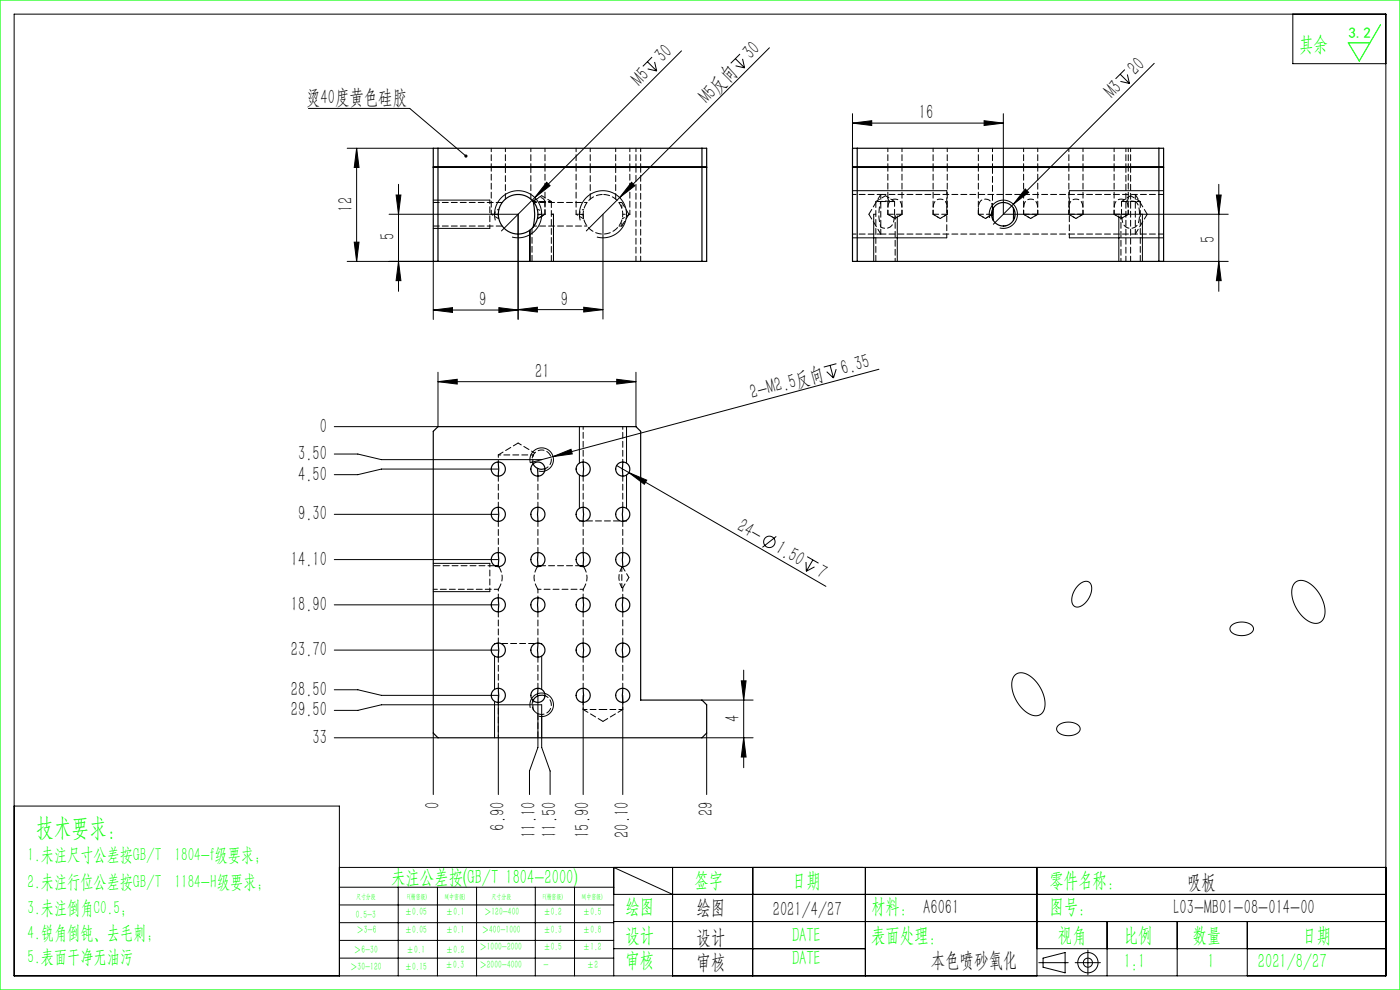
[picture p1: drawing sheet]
<svg xmlns="http://www.w3.org/2000/svg" width="297mm" height="210mm" viewBox="0 0 297 210" stroke-linecap="round" stroke-linejoin="round" font-family="sans-serif">
<g fill="none" stroke="#000" stroke-width=".21">
<path d="M3 3h291v204h-291zM137.4 13.1l1.9 2M137.4 14.6l1.9 .5M138.3 12.1l-1.9 2M138.9 13.1l.4 2M144.6 10.8l-38.2 38.2M156 12.4l2 2M156.1 14l1.9 .4M157 11.5l-2 1.9M157.5 12.5l.5 1.9M163.2 10.1l-38.8 38.9M237.6 15.7l2 2"/>
<path d="M237.7 17.3l1.9 .4M238.6 14.8l-1.9 1.9M239.2 15.8l.4 1.9M244.9 13.4l-34.2 34.2M274.3 3v10.5h19.7M65.4 23h21.5l11.9 10.1M73.7 31.4h18.2M75.7 31.4l.5 4.1h-1.1zM75.7 31.4v24M84.5 39.1v22.7M116 38.7l.7 .7-3.3 2.5zM134 38.7l.7 .7-3.3 2.5z"/>
<path d="M180.9 26.1l4-.5v1zM180.9 24.1v7.3M180.9 26.1h32M208.8 25.6l4.1 .5-4.1 .5zM212.9 24.1v21.3h47.7M258.6 39.1v22.7M73.7 55.4h19.2M75.1 51.4h1.1l-.5 4zM82.5 45.4h27.4v22.4M84 41.4h1l-.5 4zM84.5 55.4l.5 4.1h-1zM91.9 55.4v12.4"/>
<path d="M91.9 42.4h12M91.9 48.4h12M105.1 46.7a5 5 0 0 1 4.4-6.2 5 5 0 0 1 5.4 5.4 5 5 0 0 1-6.3 4.4M112.4 48.8v6.6M117.4 45.4v10M123.1 46.7a5 5 0 0 1 4.4-6.2 5 5 0 0 1 5.4 5.4 5 5 0 0 1-6.3 4.4M127.9 45.4v22.3M180.9 40.4h20M180.9 50.4h20M185.4 45.4v10M190.4 45.8v9.6M210 46.2a3 3 0 0 1 2.6-3.7 3 3 0 0 1 3.2 3.2 3 3 0 0 1-3.7 2.6"/>
<path d="M217.5 40.1l.7 .7-3.2 2.5zM226.9 40.4h20M226.9 50.4h20M237.4 45.8v9.6M242.4 45.4v10M245.9 55.4h14.7M258 41.4h1.1l-.5 4zM258.6 55.4l.5 4.1h-1.1zM91.9 65.8l4.1-.5v1zM91.9 65.8h18M92.9 79v11.5h-22M105.8 65.3l4.1 .5-4.1 .5z"/>
<path d="M109.9 65.7l4.1-.5v1zM109.9 65.7h18M123.8 65.2l4.1 .5-4.1 .5zM134.9 79v11.5M175.4 78.8l1.4 1.4M176.1 77.5l.7 2.7M177.4 78.3l-.6 1.9M177.4 77.1l-2.6 .8M186.5 78.3l-74 19.8a2.5 2.5 0 0 1 2.2-3.1 2.5 2.5 0 0 1 2.7 2.7 2.5 2.5 0 0 1-3.1 2.2M70.9 96.3h5l5 1.2h34M92.9 81l4.1-.5v1zM92.9 81h42"/>
<path d="M105.7 99.5h-24.8l-5 1.2h-5M117.3 96.9l3.8-1.6 .3 1zM122.9 90.5v7.7M130.8 98.8l44.4 25.6M130.8 80.5l4.1 .5-4.1 .5zM132.9 90.5v7.7M70.9 109.1h34.8M70.9 118.7h34.8M91.9 119.5h12M122.9 100.8v7M122.9 110.4v.1M132.9 100.8v7"/>
<path d="M132.9 110.4v.1M133.4 100.3l3.8 1.6-.5 .8zM164.7 113.8l-3 2.3M171 119.2l.1 2M171.2 118.1l2.4 1.4M172.4 118.8l-1.3 2.4M70.9 128.3h34.8M70.9 137.9h34.8M91.9 125.5h12M104.9 136.5v.1M104.9 139.2v7M114.9 136.5v.1"/>
<path d="M114.9 139.2v7M172.8 120.3l-1.7 .9M228.8 124.1a1.64 1.64 0 0 1 2.5-.3 4 4 0 0 1-2.8 5 1.53 1.53 0 0 1-1.1-2.2l.5-1.3zM261.3 132.6a3.4 3.4 0 0 1 4.5 .4 1.45 1.45 0 0 1-1.4 1.7 2.93 2.93 0 0 1-3.4-1.1v-.5zM274.7 123.6a2.6 2.6 0 0 1 3.5 .5 7.2 7.2 0 0 1 2.7 6.8 2.12 2.12 0 0 1-3.4 .8 7.3 7.3 0 0 1-3.3-7.2zM70.9 146.3h5l5 1.2h24.8v21M70.9 150.7h5l5-1.2h34v9l1.8 5v5M70.9 156.5h22M91.9 155.5v13M104.9 148.8v7.7M112.5 150.1a2.5 2.5 0 0 1 2.2-3.1 2.5 2.5 0 0 1 2.7 2.7 2.5 2.5 0 0 1-3.1 2.2M114.1 147.5v11l-1.8 5v5"/>
<path d="M123.7 147.5v21M132.1 147.5v21M148.9 156.5h10.9M148.9 148.5h10.9M149.9 155.5v13M157.3 144.4h1l-.5 4.1zM157.8 142.2v20.7M157.8 156.5l.5 4.1h-1zM215.4 143.2a2.72 2.72 0 0 1 3.5 .5 7.1 7.1 0 0 1 2.6 6.9 2.08 2.08 0 0 1-3.3 .7 7.2 7.2 0 0 1-3.4-7.3zM224.5 153.8a3.4 3.4 0 0 1 4.6 .5 1.45 1.45 0 0 1-1.5 1.7 2.93 2.93 0 0 1-3.4-1.2v-.5zM3 171h69v36M72 184h222"/>
<path d="M72 188.2h58.2M72 192h58.2M72 195.7h58.2M72 199.5h58.2M84.5 188.2v18.8M92.8 188.2v18.8M101.1 188.2v18.8M113.6 188.2v18.8M121.9 188.2v18.8M130.2 189.7h163.8M130.2 195.5h163.8M142.7 189.7l-12.5-5.7v23"/>
<path d="M142.7 184v23M159.7 184v23M183.6 184v23M220 184v23M234.9 195.5v11.5M249.7 195.5v11.5M264.6 195.5v11.5M72 203.2h58.2M130.2 201.2h53.4M220 201.2h74M220.4 204.2h6.2M221.3 203.2l4.7-1.1v4.3l-4.7-1.2z"/>
<path d="M228.1 204.2h5.3M230.8 201.5v5.3"/>
<circle cx="163.2" cy="114.9" r="1.21"/>
<circle cx="230.8" cy="204.2" r="2.15"/>
<circle cx="230.8" cy="204.2" r=".96"/>
</g>
<path d="M0 0h297v210h-297zM292.9 5.2l-4.5 7.7-2.4-3.8h4.6" fill="none" stroke="#0f0" stroke-width=".25"/>
<g fill="none" stroke="#000" stroke-width=".21" stroke-dasharray="1.3 .6">
<path d="M91.9 47.9h14.6M105.7 46.4l.1-.1M106.5 42.9h-14.6M112.9 48.4v7M114 46.3h.1M114 46.3l.1 .1M114.1 46.4l.5-.4M115.6 42.7a.97 .97 0 0 0-1.5-.6l-1 .6M115.6 45.4h.1M117 55.4v-12.7M117.4 45.4h-.4M123.7 46.4l.1-.1"/>
<path d="M131.3 47.9h.6M131.9 42.9h-.6M132 46.3l.1 .1M185.4 45.4h.4M185.8 42.7v12.7M207.6 45.4l1.4 .9 1.4-.7M210.1 45.7l.3-.2M210.2 45.7l.2-.1M210.4 45.4v.2M210.4 45.6h.1M210.4 45.4h.1M210.5 44.6v-.2"/>
<path d="M210.5 44.5h.1M210.7 44.2l-.2 .3M241.9 55.4v-12.7M242.4 45.4h-.5M113.1 96.5h.1M105.8 120.2a4.2 4.2 0 0 1-.1 4.8M105.9 120.3l-.1-.1M114 120.2v.1M114.1 125a4.2 4.2 0 0 1-.1-4.8M123.8 120.2a4.2 4.2 0 0 1-.1 4.8M131.9 120.4l.2-.1M132.1 124.7l-.2-.1"/>
<path d="M132.1 120.3v-.1M114.1 151.4l-.4-.2M114.1 156.5v-5.1"/>
</g>
<g fill="none" stroke="#000" stroke-width=".21" stroke-dasharray="1.3 .6" stroke-dashoffset=".5">
<path d="M104.2 31.4v4M107.2 35.4v-4M112.6 31.4v4M115.6 35.4v-4M122.2 31.4v4M125.2 35.4v-4M130.6 31.4v4M133.6 35.4v-4M134.9 31.4v4M135.9 31.4v4M188.4 31.4v4M191.4 35.4v-4"/>
<path d="M198 31.4v4M201 35.4v-4M207.6 31.4v4M210.6 35.4v-4M217.2 31.4v4M220.2 35.4v-4M226.8 31.4v4M229.8 35.4v-4M236.4 31.4v4M238.9 31.4v4M239.4 35.4v-4M239.9 35.4v-4"/>
<path d="M103.9 48.4v-6M114.9 41.5l-1.9 1.1M180.9 49.6h6M186.8 42.7h-1M186.9 41.2h-6M189.8 45.4l.1 .5-.2 .4M210.6 45.4v-.9M238 46.3l-.2-.5 .1-.4M241.9 42.7h-1M113.1 96.5a2.05 2.05 0 0 1 3.4-.3 2.05 2.05 0 0 1-.9 3.2M113.4 96.1l-3.5-2.1M103.9 125.5v-6"/>
<path d="M132.1 126.8v-2.1M113.2 150.7a1.96 1.96 0 0 1-.1-2.1M115.6 147.6a2.05 2.05 0 0 1 .9 3.2 2.05 2.05 0 0 1-3.4-.3"/>
</g>
<g fill="none" stroke="#000" stroke-width=".21" stroke-dasharray="1.3 .6" stroke-dashoffset=".4">
<path d="M104.2 35.4v10M122.2 35.4v10M188.4 35.4v10M198 35.4v10M207.6 35.4v10M217.2 35.4v10M226.8 35.4v10M236.4 35.4v10M105.7 45.6l-.7-.2M114.9 45.4l-.8 .2M115.2 45.7l-.6 .4M115.6 45.4v-10"/>
<path d="M117 42.7l-2.1-1.2M123.7 45.4l.1 .9M123.7 45.6l-.7-.2M133.6 45.4v-10M187.9 41.5l-2.1 1.2M188.6 42l-.7-.5M189.7 46.3a1.88 1.88 0 0 1-.8 1.8 1.88 1.88 0 0 1-2 .1M191.4 45.4l-.1-1.3a1.49 1.49 0 0 0-1.3-1.9 1.49 1.49 0 0 0-1.6 1.5v1.7M191.4 45.4v-10M200.9 50.4v-10M201 45.4l-.1-1.3a1.49 1.49 0 0 0-1.3-1.9 1.49 1.49 0 0 0-1.6 1.5v1.7M201 45.4v-10"/>
<path d="M212.9 47.9l.7-.1M220.2 45.4l-.1-1.3a1.49 1.49 0 0 0-1.3-1.9 1.49 1.49 0 0 0-1.6 1.5v1.7M220.2 45.4v-10M226.9 40.4v10M229.8 45.4l-.1-1.3a1.49 1.49 0 0 0-1.3-1.9 1.49 1.49 0 0 0-1.6 1.5v1.7M229.8 45.4v-10M239.4 45.4l-.1-1.3a1.49 1.49 0 0 0-1.3-1.9 1.49 1.49 0 0 0-1.6 1.5v1.7M239.4 45.4v-10M239.9 41.5l-.8 .5M241.9 42.7l-2-1.2M122.9 110.5h10M91.9 125h13.8"/>
<path d="M114.9 136.5h-10M123 120h-8.1M131.9 124.6v-4.2M123.7 150.5h4.2M127.9 150.5h4.2"/>
</g>
<g fill="#000">
<path d="M98.6 32.9h.5v.4l-.3-.2 .3 .2-.5 .1-.1-.2zM116 38.7l.7 .7-3.3 2.5zM134 38.7l.7 .7-3.3 2.5zM217.5 40.1l.7 .7-3.2 2.5zM117.3 96.9l3.8-1.6 .3 1zM133.4 100.3l3.8 1.6-.5 .8z"/>
<path d="M84 41.4h1l-.5 4zM84.5 55.4l.5 4.1h-1zM75.7 31.4l.5 4.1h-1.1zM75.1 51.4h1.1l-.5 4zM258 41.4h1.1l-.5 4zM258.6 55.4l.5 4.1h-1.1z"/>
<path d="M105.8 65.3l4.1 .5-4.1 .5zM91.9 65.8l4.1-.5v1zM130.8 80.5l4.1 .5-4.1 .5zM92.9 81l4.1-.5v1z"/>
<path d="M109.9 65.7l4.1-.5v1zM123.8 65.2l4.1 .5-4.1 .5zM180.9 26.1l4-.5v1zM208.8 25.6l4.1 .5-4.1 .5z"/>
<path d="M157.8 156.5l.5 4.1h-1zM157.3 144.4h1l-.5 4.1z"/>
</g>
<g fill="none" stroke="#000" stroke-width=".25">
<path d="M91.9 31.4h58v24h-58zM91.9 35.4h58M92.9 31.4v24M148.9 31.4v24M180.9 31.4h66v24h-66zM180.9 35.4h66M181.9 31.4v24M245.9 31.4v24M113.1 42.7a12.2 12.2 0 0 1 0 5.5M113.1 42.7h.1M210.4 45.6h.1M210.4 45.4h.2"/>
<path d="M210.5 44.6l.1 .8M210.6 45.4l-.2 .2M210.7 44.2v2.5M215 44.2v2.5M91.9 91.5l1-1h42l1 1v57h13l1 1v6l-1 1h-56l-1-1zM105.7 98v3M113.1 98.4l.9 1M114 99.4l.1 1.6M114 99.4l.9 .2 .7-.2M123.7 98v3M132.1 98v3M105.7 117.2v2.8"/>
<path d="M105.7 107.6v3M114.1 117.2v2.8M114.1 107.6v3M123.7 107.6v3M123.7 117.2v2.8M132.1 107.6v3M132.1 117.2v3M105 120h.7M105.7 126.8v3M105.7 136.4v3M105.7 120l.1 .2M114.1 120l-.1 .2"/>
<path d="M114.1 126.8v3M114.1 136.4v3M114.9 120h-.8M123 120h.7M123.7 126.8v3M123.7 136.4v3M123.7 120l.1 .2M132.1 126.8v3M132.1 136.4v3M105.7 146v3M114 147.6l-.4 .4-.5 .6M114.1 146l-.1 1.6"/>
<path d="M115.6 147.6l-.5-.1-1.1 .1M123.7 146v3M132.1 146v3"/>
<circle cx="109.9" cy="45.4" r="4.2"/>
<circle cx="212.9" cy="45.4" r="2.5"/>
<circle cx="105.7" cy="99.5" r="1.5"/>
<circle cx="114.1" cy="99.5" r="1.5"/>
<circle cx="123.7" cy="99.5" r="1.5"/>
<circle cx="132.1" cy="99.5" r="1.5"/>
<circle cx="105.7" cy="109.1" r="1.5"/>
<circle cx="105.7" cy="118.7" r="1.5"/>
<circle cx="114.1" cy="109.1" r="1.5"/>
<circle cx="114.1" cy="118.7" r="1.5"/>
<circle cx="123.7" cy="109.1" r="1.5"/>
<circle cx="123.7" cy="118.7" r="1.5"/>
<circle cx="132.1" cy="109.1" r="1.5"/>
<circle cx="132.1" cy="118.7" r="1.5"/>
<circle cx="105.7" cy="128.3" r="1.5"/>
<circle cx="105.7" cy="137.9" r="1.5"/>
<circle cx="114.1" cy="128.3" r="1.5"/>
<circle cx="114.1" cy="137.9" r="1.5"/>
<circle cx="123.7" cy="128.3" r="1.5"/>
<circle cx="123.7" cy="137.9" r="1.5"/>
<circle cx="132.1" cy="128.3" r="1.5"/>
<circle cx="132.1" cy="137.9" r="1.5"/>
<circle cx="105.7" cy="147.5" r="1.5"/>
<circle cx="114.1" cy="147.5" r="1.5"/>
<circle cx="123.7" cy="147.5" r="1.5"/>
<circle cx="132.1" cy="147.5" r="1.5"/>
</g>
<g fill="none" stroke="#000" stroke-width=".21" stroke-dasharray="1.3 .6" stroke-dashoffset=".2">
<path d="M134.9 35.4v20M115.6 45.4v-2.7M135.9 55.4v-20M186.9 41.2v8.4M186.9 49.6h60M189.8 42.7v2.7M207.6 45.4h2.8M237.9 45.4v-2.7M238.9 55.4v-20M239.9 55.4v-20M240.9 49.6v-8.4M246.9 41.2h-60"/>
<path d="M105.7 110.6v6.6M105.7 101v6.6M114.1 107.6v-6.6M114.1 117.2v-6.6M123.7 110.6v6.6M123.7 101v6.6M132.1 107.6v-6.6M132.1 117.2v-6.6M105.7 139.4v6.6M105.7 129.8v6.6M114.1 136.4v-6.6M123.7 139.4v6.6"/>
<path d="M123.7 129.8v6.6M132.1 136.4v-6.6M114.1 146v-6.6M132.1 146v-6.6"/>
</g>
<path d="M114.6 46l1-.6M117 42.7h-3.9M131.9 44.2v-1.3M131.9 47.9v-1.2M189.9 55.4v-9.5M209.1 46.4l1.1-.7M237.8 45.9v9.5M113.1 98.4a2.04 2.04 0 0 1 0-1.9M114.1 125h9.6" fill="none" stroke="#000" stroke-width=".21" stroke-dasharray="1.3 .6" stroke-dashoffset=".6"/>
<g fill="none" stroke="#000" stroke-width=".21" stroke-dasharray="1.3 .6" stroke-dashoffset=".9">
<path d="M104.2 45.4l1.5 1M114 46.3l1.6-.9M122.2 45.4l1.5 1M132.1 46.4l1.5-1M186.9 42.7h1.8M188.4 45.4l1.5 1M189.9 46.4l1.5-1M198 45.4l1.5 1M199.5 46.4l1.5-1M207.6 45.4l1.5 1M217.2 45.4l1.5 1M218.7 46.4l1.5-1"/>
<path d="M226.8 45.4l1.5 1M228.3 46.4l1.5-1M236.4 45.4l1.5 1M237.9 46.4l1.5-1M113.1 96.5v1.9M105.7 125v1.8M114.1 126.8v-1.8M123.7 125v1.8"/>
</g>
<path d="M127.9 41.2a4.2 4.2 0 0 1 3.7 6.2 4.2 4.2 0 0 1-7.1 .5 4.2 4.2 0 0 1 2.9-6.6l.5-.1M105 120h-13.1" fill="none" stroke="#000" stroke-width=".21" stroke-dasharray="1.3 .6" stroke-dashoffset="-.2"/>
<path d="M104.2 45.4h1.5M122.2 45.4h1.5M132.1 45.4h1.5M105.7 96.5v1.5M123.7 149v1.5M132.1 150.5v-1.5" fill="none" stroke="#000" stroke-width=".21" stroke-dasharray="1.3 .6" stroke-dashoffset=".8"/>
<path d="M105 45.4a.8 .8 0 0 1 .8-.9M113.3 47.9h11.2M114 44.5l.5 .1 .4 .8M115.6 45.4h-1.5M123 45.4a.8 .8 0 0 1 .8-.9M124.5 42.9h-11.2M186.9 48.2a9.1 9.1 0 0 1-.1-5.5M113.1 96.5h-7.4M123.7 90.5v7.5M132.1 98v-7.5M105.7 149v7.5" fill="none" stroke="#000" stroke-width=".21" stroke-dasharray="1.3 .6" stroke-dashoffset=".7"/>
<g fill="none" stroke="#000" stroke-width=".21" stroke-dasharray="1.3 .6" stroke-dashoffset=".1">
<path d="M112.6 35.4v6.8M130.6 35.4v6.8M107.2 42.2v-6.8M125.2 42.2v-6.8M131.9 47.9l1.5-2.5M133.4 45.4l-1.5-2.5M184.3 45.4l2.6 4.2M186.8 42.7h3M186.9 41.2l-2.6 4.2M188.4 45.4h3M198 45.4h3M217.2 45.4h3"/>
<path d="M226.8 45.4h3M236.4 45.4h3M237.9 42.7h3M240.9 49.6l2.5-4.2M243.4 45.4l-2.5-4.2M109.9 94l-4.2 2.5M123.7 150.5l4.2 2.5M127.9 153l4.2-2.5"/>
</g>
<path d="M188.7 42.7l-.3-.6v-.2l1.4 .8M237.9 42.7l1.4-.8v.5l-.3 .3M240.9 42.7a3.7 3.7 0 0 1 .8 3.5 1.85 1.85 0 0 1-1.1 2.1 1.85 1.85 0 0 1-2.3-.8l-.3-1.2M131.9 124.6a4.1 4.1 0 0 1 0-4.2M132.1 124.7l1.3-2.2M133.4 122.5l-1.3-2.2" fill="none" stroke="#000" stroke-width=".21" stroke-dasharray="1.3 .6" stroke-dashoffset=".3"/>
<path d="M239 42.7h1.9M113.1 148.6v1.9" fill="none" stroke="#000" stroke-width=".21" stroke-dasharray="1.3 .6" stroke-dashoffset="1"/>
<path d="M188.4 45.4l1.4 .9 1.6-.9M198 45.4l1.4 .9 1.6-.9M210.5 44.5v-.4a1.49 1.49 0 0 0-1.3-1.9 1.49 1.49 0 0 0-1.6 1.5v1.7M210.6 44.5v-9.1M217.2 45.4l1.4 .9 1.6-.9M226.8 45.4l1.4 .9 1.6-.9M236.4 45.4l1.4 .9 1.6-.9" fill="none" stroke="#000" stroke-width=".21" stroke-dasharray="1.3 .6" stroke-dashoffset="-.1"/>
<text font-size="5.4" fill="#0f0" x="7.7" y="177.2">技术要求：</text>
<g font-size="4.4" fill="#0f0">
<text x="275.6" y="10.8">其余</text>
<text x="83" y="187.5">未注公差按(GB/T 1804-2000)</text>
<text x="147.3" y="188">签字</text>
<text x="168" y="188">日期</text>
<text x="222.6" y="188">零件名称：</text>
<text x="132.7" y="193.6">绘图</text>
<text x="184.8" y="193.6">材料： A6061</text>
<text x="222.6" y="193.6">图号：</text>
<text x="132.7" y="199.8">设计</text>
<text x="168" y="199.8">DATE</text>
<text x="184.8" y="199.8">表面处理：</text>
<text x="224.4" y="199.8">视角</text>
<text x="238.4" y="199.8">比例</text>
<text x="253" y="199.8">数量</text>
<text x="276.3" y="199.8">日期</text>
<text x="132.7" y="205.1">审核</text>
<text x="168" y="204.6">DATE</text>
<text x="238.4" y="205.3">1:1</text>
<text x="256.2" y="205.3">1</text>
<text x="266.9" y="205.3">2021/8/27</text>
</g>
<g font-size="4.4">
<text x="140.7" y="13.4" transform="rotate(-45 140.7 13.4)">30</text>
<text x="159.4" y="12.8" transform="rotate(-45 159.4 12.8)">30</text>
<text x="241" y="16.1" transform="rotate(-45 241 16.1)">20</text>
<text x="64.9" y="22.1">烫40度黄色硅胶</text>
<text x="135.7" y="18.4" transform="rotate(-45 135.7 18.4)">M5</text>
<text x="150" y="22.1" transform="rotate(-45 150 22.1)">M5反向</text>
<text x="236" y="21.1" transform="rotate(-45 236 21.1)">M3</text>
<text x="194.9" y="25.2">16</text>
<text x="74.8" y="44.9" transform="rotate(-90 74.8 44.9)">12</text>
<text x="83.7" y="50.8" transform="rotate(-90 83.7 50.8)">5</text>
<text x="257.7" y="51.6" transform="rotate(-90 257.7 51.6)">5</text>
<text x="101.7" y="64.9">9</text>
<text x="119" y="64.8">9</text>
<text x="113.6" y="80.1">21</text>
<text x="178.8" y="79.5" transform="rotate(-15 178.8 79.5)">6.35</text>
<text x="159.6" y="84.6" transform="rotate(-15 159.6 84.6)">2-M2.5反向</text>
<text x="67.8" y="91.8">0</text>
<text x="63.2" y="102">4.50</text>
<text x="63.2" y="97.6">3.50</text>
<text x="63.2" y="110.4">9.30</text>
<text x="156.2" y="112.4" transform="rotate(30 156.2 112.4)">24-</text>
<text x="61.7" y="120">14.10</text>
<text x="164.3" y="117.1" transform="rotate(30 164.3 117.1)">1.50</text>
<text x="173" y="122.1" transform="rotate(30 173 122.1)">7</text>
<text x="61.7" y="129.6">18.90</text>
<text x="61.7" y="139.2">23.70</text>
<text x="61.7" y="147.6">28.50</text>
<text x="61.7" y="152">29.50</text>
<text x="156.9" y="153.1" transform="rotate(-90 156.9 153.1)">4</text>
<text x="66.3" y="157.8">33</text>
<text x="93.2" y="171.6" transform="rotate(-90 93.2 171.6)">0</text>
<text x="151.2" y="173.1" transform="rotate(-90 151.2 173.1)">29</text>
<text x="107" y="176.2" transform="rotate(-90 107 176.2)">6.90</text>
<text x="113.6" y="177.7" transform="rotate(-90 113.6 177.7)">11.10</text>
<text x="118" y="177.7" transform="rotate(-90 118 177.7)">11.50</text>
<text x="125" y="177.7" transform="rotate(-90 125 177.7)">15.90</text>
<text x="133.4" y="177.7" transform="rotate(-90 133.4 177.7)">20.10</text>
<text x="251.8" y="188.6">吸板</text>
<text x="147.8" y="194">绘图</text>
<text x="163.9" y="194.3">2021/4/27</text>
<text x="249" y="194">L03-MB01-08-014-00</text>
<text x="147.8" y="200.2">设计</text>
<text x="147.8" y="205.5">审核</text>
<text x="197.5" y="205">本色喷砂氧化</text>
</g>
<g font-size="4" fill="#0f0">
<text x="5.9" y="182.6">1.未注尺寸公差按GB/T 1804-f级要求；</text>
<text x="5.9" y="188.4">2.未注行位公差按GB/T 1184-H级要求；</text>
<text x="5.9" y="193.9">3.未注倒角C0.5；</text>
<text x="5.9" y="199.2">4.锐角倒钝、去毛刺；</text>
<text x="5.9" y="204.2">5.表面干净无油污</text>
</g>
<text font-size="3.2" fill="#0f0" x="286.1" y="8">3.2</text>
<g font-size="2.3" fill="#0f0">
<text x="75.5" y="194.7">0.5-3</text>
<text x="75.6" y="198">＞3-6</text>
<text x="85.9" y="194.2">±0.05</text>
<text x="85.9" y="198">±0.05</text>
<text x="94.6" y="194.2">±0.1</text>
<text x="94.6" y="198">±0.1</text>
<text x="102.2" y="198">＞400-1000</text>
<text x="102.7" y="194.2">＞120-400</text>
<text x="115.3" y="194.2">±0.2</text>
<text x="115.3" y="198">±0.3</text>
<text x="123.7" y="194.2">±0.5</text>
<text x="123.7" y="198">±0.8</text>
<text x="75.1" y="202.2">＞6-30</text>
<text x="86.3" y="202.2">±0.1</text>
<text x="94.6" y="202.2">±0.2</text>
<text x="101.7" y="201.6">＞1000-2000</text>
<text x="115.3" y="201.6">±0.5</text>
<text x="123.7" y="201.6">±1.2</text>
<text x="74.3" y="205.8">＞30-120</text>
<text x="85.9" y="205.8">±0.15</text>
<text x="94.5" y="205.4">±0.3</text>
<text x="101.7" y="205.4">＞2000-4000</text>
<text x="115.3" y="205.4">-</text>
<text x="124.5" y="205.4">±2</text>
</g>
<g font-size="1.5" fill="#0f0">
<text x="75.5" y="190.6">尺寸分段</text>
<text x="86.4" y="190.6">F(精密级)</text>
<text x="94.4" y="190.6">M(中密级)</text>
<text x="104.3" y="190.6">尺寸分段</text>
<text x="115.2" y="190.6">F(精密级)</text>
<text x="123.5" y="190.6">M(中密级)</text>
</g>
</svg>
